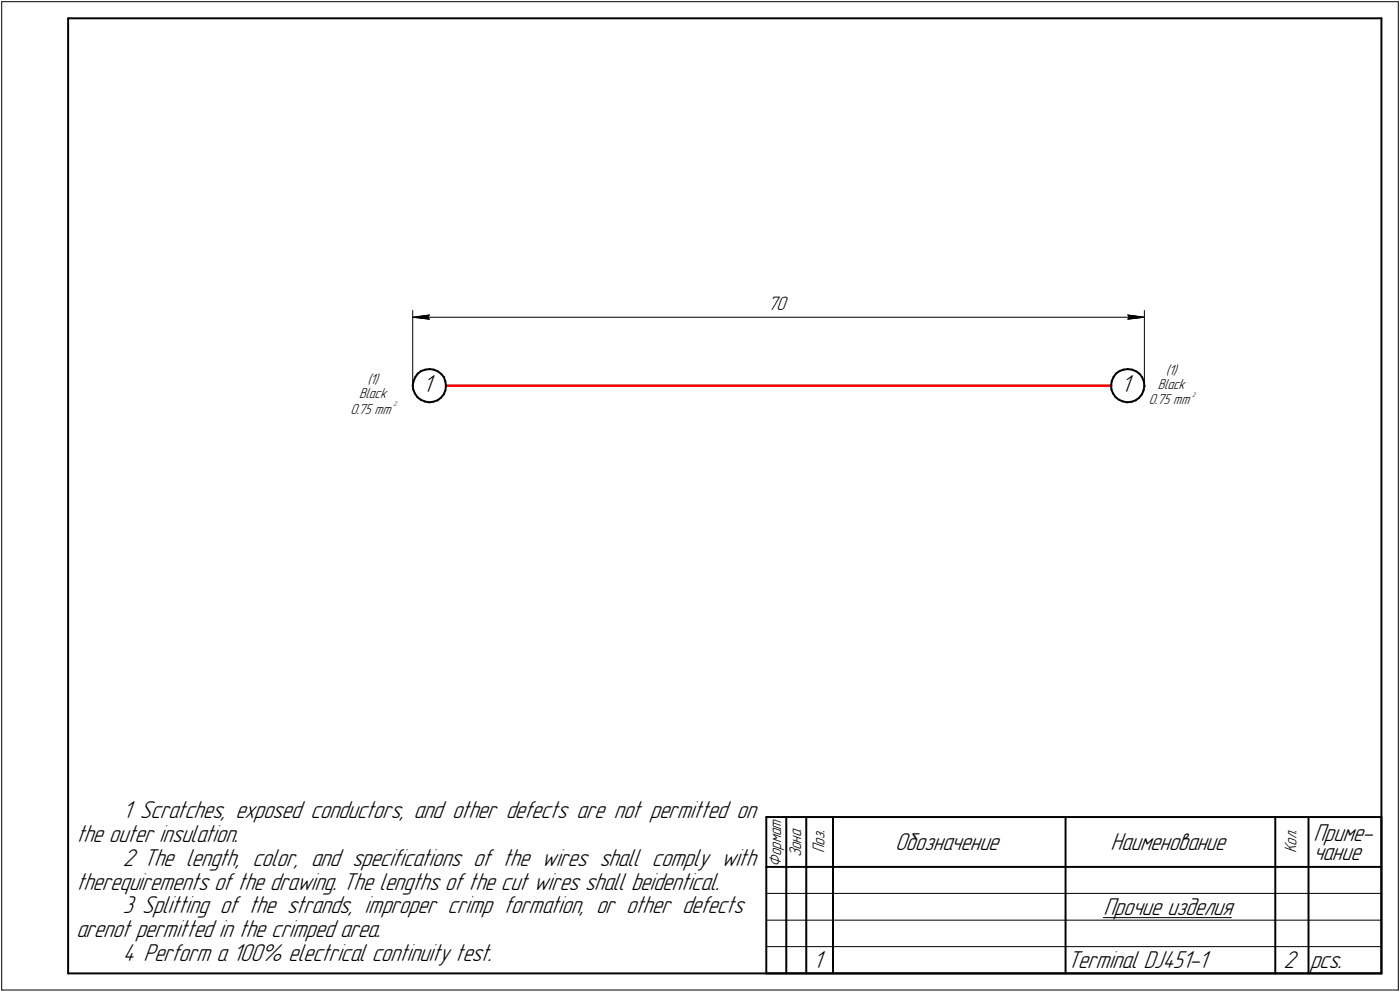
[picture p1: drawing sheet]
<svg xmlns="http://www.w3.org/2000/svg" width="421mm" height="298mm" viewBox="0 0 421 298" stroke-linecap="round" stroke-linejoin="round" font-family="sans-serif">
<path d="M134.1 115.9h200.1z" fill="none" stroke="#f00" stroke-width=".76"/>
<g fill="none" stroke="#000" stroke-width=".59">
<path d="M20.5 5.5v287zM20.5 5.5h395zM415.5 5.5v287zM124.1 115.8l.2 1.3zM124.3 117.1l.5 1.2zM124.4 114.6l-.3 1.2zM124.8 118.3l.8 1.1zM124.9 113.4l-.5 1.2zM125.6 119.4l1 .7zM125.6 112.3l1.1-.8zM125.6 112.3l-.7 1.1zM126.7 111.5l1.2-.4z"/>
<path d="M127.9 111.1l1.3-.2zM129.2 110.9l1.3 .2zM130.5 111.1l1.2 .5zM131.7 111.6l1 .8zM132.7 112.4l.8 1zM133.4 118.5l-.8 1zM133.5 113.4l.4 1.2zM133.9 114.6l.2 1.3zM133.9 117.3l-.5 1.2zM134.1 116.1l-.2 1.2zM134.1 115.9v.2zM334.2 115.8l.1 1.3z"/>
<path d="M334.3 117.1l.5 1.2zM334.3 114.6l-.1 1.2zM334.8 118.3l.7 1.1zM334.9 113.4l-.6 1.2zM335.5 119.4l1 .7zM335.6 112.3l1.1-.8zM335.6 112.3l-.7 1.1zM336.7 111.5l1.2-.4zM337.9 111.1l1.3-.2zM339.2 110.9l1.2 .2zM340.4 111.1l1.3 .5zM341.7 111.6l1 .8z"/>
<path d="M342.7 112.4l.8 1zM343.4 118.5l-.8 1zM343.5 113.4l.5 1.2zM343.9 117.3l-.5 1.2zM344 114.6l.2 1.3zM344.2 116.1l-.3 1.2zM344.2 115.9v.2zM126.6 120.1l1.2 .5zM127.8 120.6l1.2 .3zM129 120.9l1.3-.2zM130.3 120.7l1.3-.4zM131.6 120.3l1-.8z"/>
<path d="M336.5 120.1l1.2 .5zM337.7 120.6l1.3 .3zM339 120.9l1.4-.2zM340.4 120.7l1.1-.4zM341.5 120.3l1.1-.8zM230.5 245.5v47zM230.5 245.5h185zM236.5 245.5v15zM242.5 245.5v15zM250.5 245.5v15zM320.5 245.5v15zM383.5 245.5v15z"/>
<path d="M393.5 245.5v15zM415.5 245.5v47zM230.5 260.5h185zM236.5 260.5v8zM236.5 268.5v8zM236.5 276.5v8zM242.5 260.5v8zM242.5 268.5v8zM242.5 276.5v8zM250.5 260.5v8zM250.5 268.5v8zM250.5 276.5v8z"/>
<path d="M320.5 260.5v8zM320.5 268.5v8zM320.5 276.5v8zM383.5 260.5v8zM383.5 268.5v8zM383.5 276.5v8zM393.5 260.5v8zM393.5 268.5v8zM393.5 276.5v8zM20.5 292.5h395zM230.5 292.5h185zM236.5 284.5v8z"/>
<path d="M242.5 284.5v8zM250.5 284.5v8zM320.5 284.5v8zM383.5 284.5v8zM393.5 284.5v8z"/>
</g>
<g fill="none" stroke="#000" stroke-width=".3">
<path d="M.5 .5v297zM.5 .5h420zM420.5 .5v297zM124.1 93.3v22.6zM124.1 95.3l5-.6zM124.1 95.3l5 .6zM124.1 95.3h220.1zM128.6 95.3l.5 .6zM129.1 94.7l-.5 .6zM339.2 95.9l5-.6zM339.2 94.7l.5 .6zM339.2 94.7l5 .6z"/>
<path d="M339.7 95.3l-.5 .6zM344.2 93.3v22.6zM230.5 268.5h6zM230.5 276.5h6zM236.5 268.5h6zM236.5 276.5h6zM242.5 268.5h8zM242.5 276.5h8zM250.5 268.5h70zM250.5 276.5h70zM320.5 268.5h63zM320.5 276.5h63z"/>
<path d="M331.8 275.8h38.5zM383.5 268.5h10zM383.5 276.5h10zM393.5 268.5h22zM393.5 276.5h22zM.5 297.5h420zM230.5 284.5h6zM236.5 284.5h6zM242.5 284.5h8zM250.5 284.5h70zM320.5 284.5h63zM383.5 284.5h10z"/>
<path d="M393.5 284.5h22z"/>
</g>
<g fill="#fff" stroke="#fff" stroke-width=".3">
<path d="M230.9 88.6h6.5zM230.9 88.6h6.5zM230.9 88.7h6.5zM230.9 88.8h6.5zM230.9 88.9h6.5zM230.9 89h6.5zM230.9 89.1h6.5zM230.9 89.2h6.5zM230.9 89.2h6.5zM230.9 89.3h6.5zM230.9 89.4h6.5zM230.9 89.5h6.5zM230.9 89.6h6.5zM230.9 89.7h6.5zM230.9 89.7h6.5zM230.9 89.8h6.5zM230.9 89.9h6.5zM230.9 90h6.5zM230.9 90.1h6.5zM230.9 90.2h6.5zM230.9 90.3h6.5zM230.9 90.3h6.5zM230.9 90.4h6.5zM230.9 90.5h6.5zM230.9 90.6h6.5zM230.9 90.7h6.5zM230.9 90.8h6.5zM230.9 90.8h6.5zM230.9 90.9h6.5zM230.9 91h6.5zM230.9 91.1h6.5zM230.9 91.2h6.5zM230.9 91.3h6.5zM230.9 91.4h6.5zM230.9 91.4h6.5zM230.9 91.5h6.5zM230.9 91.6h6.5zM230.9 91.7h6.5zM230.9 91.8h6.5zM230.9 91.9h6.5zM230.9 91.9h6.5zM230.9 92h6.5zM230.9 92.1h6.5zM230.9 92.2h6.5zM230.9 92.3h6.5zM230.9 92.4h6.5zM230.9 92.5h6.5zM230.9 92.5h6.5zM230.9 92.6h6.5zM230.9 92.7h6.5zM230.9 92.8h6.5zM230.9 92.9h6.5zM230.9 93h6.5zM230.9 93h6.5zM230.9 93.1h6.5zM230.9 93.2h6.5zM230.9 93.3h6.5zM230.9 93.4h6.5zM230.9 93.5h6.5zM230.9 93.6h6.5zM230.9 93.6h6.5zM230.9 93.7h6.5zM230.9 93.8h6.5zM230.9 93.9h6.5zM230.9 94h6.5zM230.9 94.1h6.5zM230.9 94.1h6.5zM230.9 94.2h6.5z"/>
<path d="M129 94.1h.6zM128.4 94.2h1.2zM127.8 94.3h1.8zM127.2 94.4h2.4zM126.6 94.5h3zM125.9 94.6h3.7zM125.7 94.7h3.9zM125.6 94.7h4zM125.3 94.8h4.3zM125.1 94.9h4.5zM125 95h4.6zM124.7 95.1h4.9zM124.5 95.2h5.1zM124.4 95.2h5.2zM124.1 95.3h5.5zM124.4 95.4h5.2zM124.6 95.5h5zM124.8 95.6h4.8zM125.1 95.7h4.5zM125.3 95.8h4.3zM125.5 95.8h4.1zM125.7 95.9h3.9zM125.9 96h3.7zM126.6 96.1h3zM127.2 96.2h2.4zM127.8 96.3h1.8zM128.4 96.4h1.2zM129 96.4h.6z"/>
<path d="M338.7 94.1h.6zM338.7 94.2h1.2zM338.7 94.3h1.8zM338.7 94.4h2.5zM338.7 94.5h3.1zM338.7 94.6h3.7zM338.7 94.7h3.9zM338.7 94.7h4.1zM338.7 94.8h4.3zM338.7 94.9h4.5zM338.7 95h4.7zM338.7 95.1h4.9zM338.7 95.2h5.1zM338.7 95.2h5.3zM338.7 95.3h5.5zM338.7 95.4h5.3zM338.7 95.5h5zM338.7 95.6h4.9zM338.7 95.7h4.6zM338.7 95.8h4.4zM338.7 95.8h4.2zM338.7 95.9h3.9zM338.7 96h3.7zM338.7 96.1h3.1zM338.7 96.2h2.5zM338.7 96.3h1.8zM338.7 96.4h1.2zM338.7 96.4h.6z"/>
<path d="M127.2 112.4h3.9zM127.2 112.4h3.9zM127.2 112.5h3.9zM127.2 112.6h3.9zM127.2 112.7h3.9zM127.2 112.8h3.9zM127.2 112.9h3.9zM127.2 112.9h3.9zM127.2 113h3.9zM127.2 113.1h3.9zM127.2 113.2h3.9zM127.2 113.3h3.9zM127.2 113.4h3.9zM127.2 113.5h3.9zM127.2 113.5h3.9zM127.2 113.6h3.9zM127.2 113.7h3.9zM127.2 113.8h3.9zM127.2 113.9h3.9zM127.2 114h3.9zM127.2 114h3.9zM127.2 114.1h3.9zM127.2 114.2h3.9zM127.2 114.3h3.9zM127.2 114.4h3.9zM127.2 114.5h3.9zM127.2 114.6h3.9zM127.2 114.6h3.9zM127.2 114.7h3.9zM127.2 114.8h3.9zM127.2 114.9h3.9zM127.2 115h3.9zM127.2 115.1h3.9zM127.2 115.1h3.9zM127.2 115.2h3.9zM127.2 115.3h3.9zM127.2 115.4h3.9zM127.2 115.5h3.9zM127.2 115.6h3.9zM127.2 115.7h3.9zM127.2 115.7h3.9zM127.2 115.8h3.9zM127.2 115.9h3.9zM127.2 116h3.9zM127.2 116.1h3.9zM127.2 116.2h3.9zM127.2 116.2h3.9zM127.2 116.3h3.9zM127.2 116.4h3.9zM127.2 116.5h3.9zM127.2 116.6h3.9zM127.2 116.7h3.9zM127.2 116.8h3.9zM127.2 116.8h3.9zM127.2 116.9h3.9zM127.2 117h3.9zM127.2 117.1h3.9zM127.2 117.2h3.9zM127.2 117.3h3.9zM127.2 117.3h3.9zM127.2 117.4h3.9zM127.2 117.5h3.9zM127.2 117.6h3.9zM127.2 117.7h3.9zM127.2 117.8h3.9zM127.2 117.9h3.9zM127.2 117.9h3.9zM127.2 118h3.9zM127.2 118.1h3.9zM127.2 118.2h3.9zM127.2 118.3h3.9zM127.2 118.4h3.9zM127.2 118.4h3.9zM127.2 118.5h3.9zM127.2 118.6h3.9zM127.2 118.7h3.9zM127.2 118.8h3.9zM127.2 118.9h3.9zM127.2 119h3.9zM127.2 119h3.9zM127.2 119.1h3.9zM127.2 119.2h3.9zM127.2 119.3h3.9zM127.2 119.4h3.9z"/>
<path d="M110.5 112h4.1zM110.5 112.1h4.1zM110.5 112.2h4.1zM110.5 112.3h4.1zM110.5 112.4h4.1zM110.5 112.4h4.1zM110.5 112.5h4.1zM110.5 112.6h4.1zM110.5 112.7h4.1zM110.5 112.8h4.1zM110.5 112.9h4.1zM110.5 112.9h4.1zM110.5 113h4.1zM110.5 113.1h4.1zM110.5 113.2h4.1zM110.5 113.3h4.1zM110.5 113.4h4.1zM110.5 113.5h4.1zM110.5 113.5h4.1zM110.5 113.6h4.1zM110.5 113.7h4.1zM110.5 113.8h4.1zM110.5 113.9h4.1zM110.5 114h4.1zM110.5 114h4.1zM110.5 114.1h4.1zM110.5 114.2h4.1zM110.5 114.3h4.1zM110.5 114.4h4.1zM110.5 114.5h4.1zM110.5 114.6h4.1zM110.5 114.6h4.1zM110.5 114.7h4.1zM110.5 114.8h4.1zM110.5 114.9h4.1zM110.5 115h4.1zM110.5 115.1h4.1zM110.5 115.1h4.1zM110.5 115.2h4.1zM110.5 115.3h4.1zM110.5 115.4h4.1zM110.5 115.5h4.1zM110.5 115.6h4.1zM110.5 115.7h4.1zM110.5 115.7h4.1zM110.5 115.8h4.1zM110.5 115.9h4.1zM110.5 116h4.1zM110.5 116.1h4.1zM110.5 116.2h4.1zM110.5 116.2h4.1z"/>
<path d="M108 116.3h9.1zM108 116.4h9.1zM108 116.5h9.1zM108 116.6h9.1zM108 116.7h9.1zM108 116.8h9.1zM108 116.8h9.1zM108 116.9h9.1zM108 117h9.1zM108 117.1h9.1zM108 117.2h9.1zM108 117.3h9.1zM108 117.3h9.1zM108 117.4h9.1zM108 117.5h9.1zM108 117.6h9.1zM108 117.7h9.1zM108 117.8h9.1zM108 117.9h9.1zM108 117.9h9.1zM108 118h9.1zM108 118.1h9.1zM108 118.2h9.1zM108 118.3h9.1zM108 118.4h9.1zM108 118.4h9.1zM108 118.5h9.1zM108 118.6h9.1zM108 118.7h9.1zM108 118.8h9.1zM108 118.9h9.1zM108 119h9.1zM108 119h9.1zM108 119.1h9.1zM108 119.2h9.1zM108 119.3h9.1zM108 119.4h9.1zM108 119.5h9.1zM108 119.5h9.1zM108 119.6h9.1zM108 119.7h9.1zM108 119.8h9.1zM108 119.9h9.1zM108 120h9.1zM108 120.1h9.1zM108 120.1h9.1zM108 120.2h9.1zM108 120.3h9.1zM108 120.4h9.1zM108 120.5h9.1z"/>
<path d="M105.4 120.6h14.3zM105.4 120.6h14.3zM105.4 120.7h14.3zM105.4 120.8h14.3zM105.4 120.9h14.3zM105.4 121h14.3zM105.4 121.1h14.3zM105.4 121.2h14.3zM105.4 121.2h14.3zM105.4 121.3h14.3zM105.4 121.4h14.3zM105.4 121.5h14.3zM105.4 121.6h14.3zM105.4 121.7h14.3zM105.4 121.8h14.3zM105.4 121.8h14.3zM105.4 121.9h14.3zM105.4 122h14.3zM105.4 122.1h14.3zM105.4 122.2h14.3zM105.4 122.3h14.3zM105.4 122.3h14.3zM105.4 122.4h14.3zM105.4 122.5h14.3zM105.4 122.6h14.3zM105.4 122.7h14.3zM105.4 122.8h14.3zM105.4 122.9h14.3zM105.4 122.9h14.3zM105.4 123h14.3zM105.4 123.1h14.3zM105.4 123.2h14.3zM105.4 123.3h14.3zM105.4 123.4h14.3zM105.4 123.4h14.3zM105.4 123.5h14.3zM105.4 123.6h14.3zM105.4 123.7h14.3zM105.4 123.8h14.3zM105.4 123.9h14.3zM105.4 124h14.3zM105.4 124h14.3zM105.4 124.1h14.3zM105.4 124.2h14.3zM105.4 124.3h14.3zM105.4 124.4h14.3zM105.4 124.5h14.3zM105.4 124.5h14.3zM105.4 124.6h14.3zM105.4 124.7h14.3zM105.4 124.8h14.3zM105.4 124.9h14.3zM105.4 125h14.3zM105.4 125.1h14.3zM105.4 125.1h14.3z"/>
<path d="M337.1 112.4h4zM337.1 112.4h4zM337.1 112.5h4zM337.1 112.6h4zM337.1 112.7h4zM337.1 112.8h4zM337.1 112.9h4zM337.1 112.9h4zM337.1 113h4zM337.1 113.1h4zM337.1 113.2h4zM337.1 113.3h4zM337.1 113.4h4zM337.1 113.5h4zM337.1 113.5h4zM337.1 113.6h4zM337.1 113.7h4zM337.1 113.8h4zM337.1 113.9h4zM337.1 114h4zM337.1 114h4zM337.1 114.1h4zM337.1 114.2h4zM337.1 114.3h4zM337.1 114.4h4zM337.1 114.5h4zM337.1 114.6h4zM337.1 114.6h4zM337.1 114.7h4zM337.1 114.8h4zM337.1 114.9h4zM337.1 115h4zM337.1 115.1h4zM337.1 115.1h4zM337.1 115.2h4zM337.1 115.3h4zM337.1 115.4h4zM337.1 115.5h4zM337.1 115.6h4zM337.1 115.7h4zM337.1 115.7h4zM337.1 115.8h4zM337.1 115.9h4zM337.1 116h4zM337.1 116.1h4zM337.1 116.2h4zM337.1 116.2h4zM337.1 116.3h4zM337.1 116.4h4zM337.1 116.5h4zM337.1 116.6h4zM337.1 116.7h4zM337.1 116.8h4zM337.1 116.8h4zM337.1 116.9h4zM337.1 117h4zM337.1 117.1h4zM337.1 117.2h4zM337.1 117.3h4zM337.1 117.3h4zM337.1 117.4h4zM337.1 117.5h4zM337.1 117.6h4zM337.1 117.7h4zM337.1 117.8h4zM337.1 117.9h4zM337.1 117.9h4zM337.1 118h4zM337.1 118.1h4zM337.1 118.2h4zM337.1 118.3h4zM337.1 118.4h4zM337.1 118.4h4zM337.1 118.5h4zM337.1 118.6h4zM337.1 118.7h4zM337.1 118.8h4zM337.1 118.9h4zM337.1 119h4zM337.1 119h4zM337.1 119.1h4zM337.1 119.2h4zM337.1 119.3h4zM337.1 119.4h4z"/>
<path d="M350.7 109.3h4.1zM350.7 109.4h4.1zM350.7 109.5h4.1zM350.7 109.6h4.1zM350.7 109.6h4.1zM350.7 109.7h4.1zM350.7 109.8h4.1zM350.7 109.9h4.1zM350.7 110h4.1zM350.7 110.1h4.1zM350.7 110.2h4.1zM350.7 110.2h4.1zM350.7 110.3h4.1zM350.7 110.4h4.1zM350.7 110.5h4.1zM350.7 110.6h4.1zM350.7 110.7h4.1zM350.7 110.7h4.1zM350.7 110.8h4.1zM350.7 110.9h4.1zM350.7 111h4.1zM350.7 111.1h4.1zM350.7 111.2h4.1zM350.7 111.3h4.1zM350.7 111.3h4.1zM350.7 111.4h4.1zM350.7 111.5h4.1zM350.7 111.6h4.1zM350.7 111.7h4.1zM350.7 111.8h4.1zM350.7 111.8h4.1zM350.7 111.9h4.1zM350.7 112h4.1zM350.7 112.1h4.1zM350.7 112.2h4.1zM350.7 112.3h4.1zM350.7 112.4h4.1zM350.7 112.4h4.1zM350.7 112.5h4.1zM350.7 112.6h4.1zM350.7 112.7h4.1zM350.7 112.8h4.1zM350.7 112.9h4.1zM350.7 112.9h4.1zM350.7 113h4.1zM350.7 113.1h4.1zM350.7 113.2h4.1zM350.7 113.3h4.1zM350.7 113.4h4.1zM350.7 113.5h4.1z"/>
<path d="M348.2 113.5h9zM348.2 113.6h9zM348.2 113.7h9zM348.2 113.8h9zM348.2 113.9h9zM348.2 114h9zM348.2 114h9zM348.2 114.1h9zM348.2 114.2h9zM348.2 114.3h9zM348.2 114.4h9zM348.2 114.5h9zM348.2 114.6h9zM348.2 114.6h9zM348.2 114.7h9zM348.2 114.8h9zM348.2 114.9h9zM348.2 115h9zM348.2 115.1h9zM348.2 115.1h9zM348.2 115.2h9zM348.2 115.3h9zM348.2 115.4h9zM348.2 115.5h9zM348.2 115.6h9zM348.2 115.7h9zM348.2 115.7h9zM348.2 115.8h9zM348.2 115.9h9zM348.2 116h9zM348.2 116.1h9zM348.2 116.2h9zM348.2 116.2h9zM348.2 116.3h9zM348.2 116.4h9zM348.2 116.5h9zM348.2 116.6h9zM348.2 116.7h9zM348.2 116.8h9zM348.2 116.8h9zM348.2 116.9h9zM348.2 117h9zM348.2 117.1h9zM348.2 117.2h9zM348.2 117.3h9zM348.2 117.3h9zM348.2 117.4h9zM348.2 117.5h9zM348.2 117.6h9zM348.2 117.7h9zM348.2 117.8h9z"/>
<path d="M345.5 117.9h14.3zM345.5 117.9h14.3zM345.5 118h14.3zM345.5 118.1h14.3zM345.5 118.2h14.3zM345.5 118.3h14.3zM345.5 118.4h14.3zM345.5 118.4h14.3zM345.5 118.5h14.3zM345.5 118.6h14.3zM345.5 118.7h14.3zM345.5 118.8h14.3zM345.5 118.9h14.3zM345.5 119h14.3zM345.5 119h14.3zM345.5 119.1h14.3zM345.5 119.2h14.3zM345.5 119.3h14.3zM345.5 119.4h14.3zM345.5 119.5h14.3zM345.5 119.5h14.3zM345.5 119.6h14.3zM345.5 119.7h14.3zM345.5 119.8h14.3zM345.5 119.9h14.3zM345.5 120h14.3zM345.5 120.1h14.3zM345.5 120.1h14.3zM345.5 120.2h14.3zM345.5 120.3h14.3zM345.5 120.4h14.3zM345.5 120.5h14.3zM345.5 120.6h14.3zM345.5 120.6h14.3zM345.5 120.7h14.3zM345.5 120.8h14.3zM345.5 120.9h14.3zM345.5 121h14.3zM345.5 121.1h14.3zM345.5 121.2h14.3zM345.5 121.2h14.3zM345.5 121.3h14.3zM345.5 121.4h14.3zM345.5 121.5h14.3zM345.5 121.6h14.3zM345.5 121.7h14.3zM345.5 121.8h14.3zM345.5 121.8h14.3zM345.5 121.9h14.3zM345.5 122h14.3zM345.5 122.1h14.3zM345.5 122.2h14.3zM345.5 122.3h14.3zM345.5 122.3h14.3zM345.5 122.4h14.3z"/>
</g>
<g fill="#000" stroke="#000" stroke-width=".3">
<path d="M124.1 95.3h4.5zM124.9 95.4h3.8zM125.6 95.5h3.2zM126.3 95.6h2.6zM127 95.7h1.9zM127.8 95.8h1.2zM128.4 95.8h.7z"/>
<path d="M128.5 94.7h.6zM127.9 94.8h1.1zM127.3 94.9h1.6zM126.7 95h2.2zM126.1 95.1h2.8zM125.4 95.2h3.4zM124.8 95.2h3.9z"/>
<path d="M339.3 94.7h.6zM339.3 94.8h1.1zM339.4 94.9h1.7zM339.4 95h2.3zM339.5 95.1h2.8zM339.6 95.2h3.4zM339.7 95.2h3.9z"/>
<path d="M339.7 95.3h4.5zM339.7 95.4h3.8zM339.6 95.5h3.2zM339.5 95.6h2.6zM339.4 95.7h2zM339.3 95.8h1.3zM339.3 95.8h.6z"/>
</g>
<g font-size="7.8">
<text x="127.2" y="117.9">1</text>
<text x="337.2" y="117.9">1</text>
<text x="37" y="246">1 Scratches, exposed conductors, and other defects are not permitted on</text>
<text x="23" y="253.1">the outer insulation.</text>
<text x="269.2" y="255.5">Обозначение</text>
<text x="334" y="255.5">Наименование</text>
<text x="395" y="252.6">Приме-</text>
<text x="37" y="260.2">2 The length, color, and specifications of the wires shall comply with</text>
<text x="395" y="258.5">чание</text>
<text x="23" y="267.4">therequirements of the drawing. The lengths of the cut wires shall beidentical.</text>
<text x="37" y="274.5">3 Splitting of the strands, improper crimp formation, or other defects</text>
<text x="331.8" y="275">Прочие изделия</text>
<text x="23" y="281.6">arenot permitted in the crimped area.</text>
<text x="37" y="288.8">4 Perform a 100% electrical continuity test.</text>
<text x="244.5" y="291">1</text>
<text x="321" y="291">Terminal DJ451-1</text>
<text x="386" y="291">2</text>
<text x="394" y="291">pcs.</text>
</g>
<text font-size="6.2" x="230.9" y="93.1">70</text>
<g font-size="5.4">
<text x="240.9" y="257.7" transform="rotate(-90 240.9 257.7)">Зона</text>
<text x="247.9" y="256.4" transform="rotate(-90 247.9 256.4)">Поз.</text>
<text x="389.9" y="256.4" transform="rotate(-90 389.9 256.4)">Кол.</text>
<text x="234.9" y="260.5" transform="rotate(-90 234.9 260.5)">Формат</text>
</g>
<g font-size="4.6">
<text x="350.7" y="112.7">(1)</text>
<text x="108" y="119.7">Black</text>
<text x="110.5" y="115.4">(1)</text>
<text x="348.2" y="116.9">Black</text>
<text x="105.4" y="124.3">0.75 mm</text>
<text x="345.5" y="121.6">0.75 mm</text>
</g>
<g font-size="2.1">
<text x="358.5" y="119.3">2</text>
<text x="118.4" y="122.1">2</text>
</g>
</svg>
